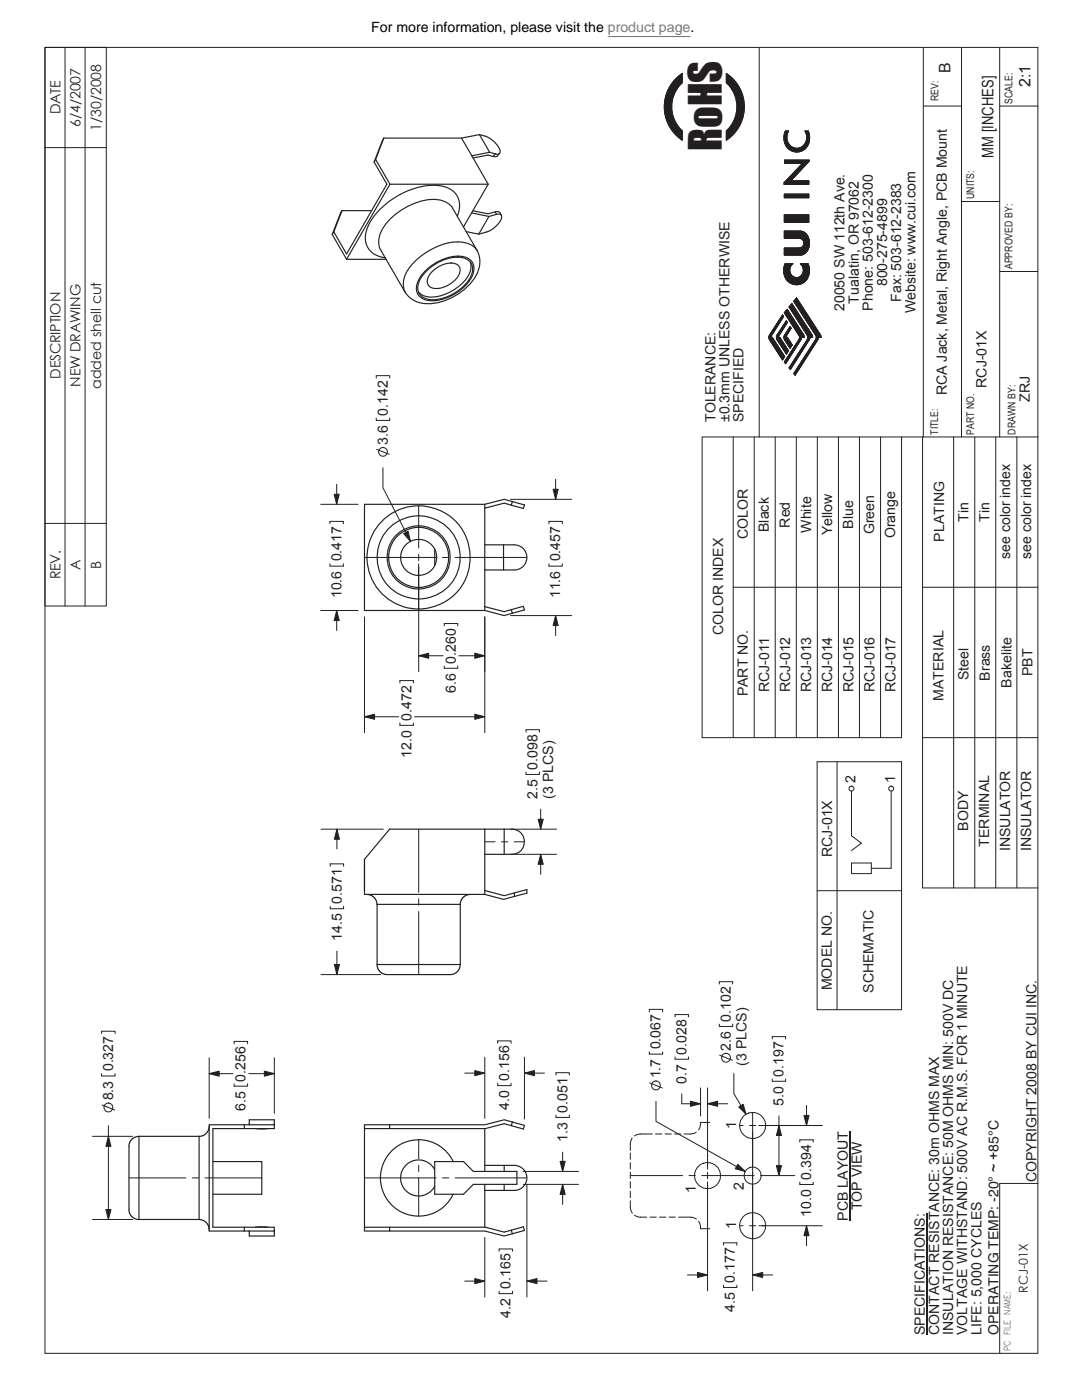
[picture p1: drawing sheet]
<svg xmlns="http://www.w3.org/2000/svg" width="216mm" height="279mm" viewBox="0 0 216 279" stroke-linecap="round" stroke-linejoin="round" font-family="sans-serif">
<!-- layer: Layer 1 -->
<g fill="none" stroke="#231f20" stroke-width=".2">
<path d="M9 9.5h198.1v260.6h-198.1zM134.6 15.9l1.5-1.3v1.9a6.5 6.5 0 0 0 0 9.6v1.9a8 8 0 0 1-1.5-12.1zM144.9 14.6a8 8 0 0 1 0 13.4v-1.9a6.5 6.5 0 0 0 0-9.6zM151.5 9.5v77.7M184.2 9.5v77.7M191.9 9.5v77.7M199.5 9.5v77.7M184.2 21.2h7.7M199.5 21.2h7.6M191.9 40.2h7.6M199.5 54.2h7.6M146.3 87.2v60"/>
<path d="M150.5 87.2v60M151.5 87.2h-11.4v60h39.8v-60M151.5 87.2h55.6M154.7 87.2v60M158.9 87.2v60M163.1 87.2v60M167.3 87.2v60M171.5 87.2v60M175.7 87.2v60M184.1 87.2v90h23M190.3 87.2v90M194.5 87.2v90"/>
<path d="M198.7 87.2v90M202.9 87.2v90M146.3 117.2h33.6M184.1 117.2h23M184.1 147.2h23M207.1 236.2h-7.6v33.9"/>
</g>
<path d="M134.9 15.6l1.2-1v1.9a6.5 6.5 0 0 0 0 9.6v1.9a8 8 0 0 1-1.2-12.4z" fill-rule="evenodd" fill="#231f20"/>
<path d="M134.9 15.6l1.2-1v1.9a6.5 6.5 0 0 0 0 9.6v1.9a8 8 0 0 1-1.2-12.4z" fill="none" stroke="#231f20" stroke-width=".2"/>
<path d="M144.9 14.6a8 8 0 0 1 0 13.4v-1.9a6.5 6.5 0 0 0 0-9.6z" fill-rule="evenodd" fill="#231f20"/>
<g fill="none" stroke="#231f20" stroke-width=".2">
<path d="M144.9 14.6a8 8 0 0 1 0 13.4v-1.9a6.5 6.5 0 0 0 0-9.6zM156.5 38.8h4.9v.7h-4.9zM156.5 32h4.9v.2l-3.6 3.9h3.6v.7h-4.9v-.4l3.6-3.8h-3.6zM156.7 26.2h.7a2.08 2.08 0 0 0 .2 2.8 2.08 2.08 0 0 0 2.8 0 2.4 2.4 0 0 0 .2-2.8h.7a2.88 2.88 0 0 1-2 4.1 2.75 2.75 0 0 1-2.6-4.1zM156.5 42.9h4.9v1.4h-4.9zM156.7 52.6h1.5a1.48 1.48 0 0 0-.5 2 1.48 1.48 0 0 0 1.9 .6 1.6 1.6 0 0 0 .1-2.6h1.5a2.89 2.89 0 0 1-1.9 4.2 2.76 2.76 0 0 1-2.6-4.2zM158.9 59.5l4.8 7.4 .1 .4h-.5l-.1 .5-4.5 7.1-.3-.4 4.5-7-.1-.6-4.4-6.8zM159.1 47.5l.7 .1zM159.7 46.1a2.41 2.41 0 0 1 1.7 3.4 1.92 1.92 0 0 1-1.7 1.4M159.7 46.1h-3.2v1.4h2.6M159.8 49.4l-3.3 .1v1.4h3.2M159.8 47.6a.97 .97 0 0 1 .6 .9 .97 .97 0 0 1-.6 .9 .97 .97 0 0 0 .6-.9 .97 .97 0 0 0-.6-.9z"/>
<path d="M156.1 62.9l.3 .3-2.6 4 .3 .1 2.5 3.9-.5 .6-2.6-4-.1-.6zM156.9 64l.2 .3-1.8 2.9 .3 .1 1.7 2.7-.4 .7-1.9-2.9-.1-.6zM157.1 61.7l3.3 5.2 .1 .4h-.5l-.1 .4-3.1 4.9-.3-.3 3-4.8-.1-.6-2.9-4.5zM157.6 65.2l.3 .3-1.1 1.7 .3 .1 1 1.5-.5 .7-1.1-1.7-.1-.6zM158 60.6l4.1 6.3 .1 .4h-.6l-.1 .4-3.8 6-.2-.3 3.7-5.9-.1-.6-3.6-5.6z"/>
</g>
<path d="M157.6 65.2l.3 .3-1.1 1.7v.1h.3l1 1.5-.5 .7-1.2-2 .1-.5z" fill-rule="evenodd" fill="#231f20"/>
<path d="M157.6 65.2l.3 .3-1.1 1.7v.1h.3l1 1.5-.5 .7-1.2-2 .1-.5z" fill="none" stroke="#231f20" stroke-width=".2"/>
<path d="M157.1 61.7l3.2 5.1 .2 .5h-.5l-.2 .5-3 4.8-.3-.3 3-4.8-.1-.6-2.9-4.5z" fill-rule="evenodd" fill="#231f20"/>
<path d="M157.1 61.7l3.2 5.1 .2 .5h-.5l-.2 .5-3 4.8-.3-.3 3-4.8-.1-.6-2.9-4.5z" fill="none" stroke="#231f20" stroke-width=".2"/>
<path d="M158.9 59.5l4.8 7.3 .1 .5h-.5l-.1 .5-4.5 7.1-.3-.4 4.5-7-.1-.5-4.4-6.9z" fill-rule="evenodd" fill="#231f20"/>
<path d="M158.9 59.5l4.8 7.3 .1 .5h-.5l-.1 .5-4.5 7.1-.3-.4 4.5-7-.1-.5-4.4-6.9z" fill="none" stroke="#231f20" stroke-width=".2"/>
<path d="M158 60.6l4 6.2 .2 .5h-.6l-.1 .5-3.8 5.9-.2-.3 3.7-5.9-.1-.5-3.6-5.7z" fill-rule="evenodd" fill="#231f20"/>
<path d="M158 60.6l4 6.2 .2 .5h-.6l-.1 .5-3.8 5.9-.2-.3 3.7-5.9-.1-.5-3.6-5.7z" fill="none" stroke="#231f20" stroke-width=".2"/>
<path d="M156.1 62.9l.3 .3-2.6 4 .3 .1 2.5 3.9-.5 .6-2.7-4.3 .1-.5z" fill-rule="evenodd" fill="#231f20"/>
<path d="M156.1 62.9l.3 .3-2.6 4 .3 .1 2.5 3.9-.5 .6-2.7-4.3 .1-.5z" fill="none" stroke="#231f20" stroke-width=".2"/>
<path d="M156.9 64l.2 .3-1.8 2.9v.1h.3l1.7 2.7-.4 .7-2-3.2 .1-.5z" fill-rule="evenodd" fill="#231f20"/>
<path d="M156.9 64l.2 .3-1.8 2.9v.1h.3l1.7 2.7-.4 .7-2-3.2 .1-.5z" fill="none" stroke="#231f20" stroke-width=".2"/>
<path d="M156.5 46.1h3.2a2.45 2.45 0 0 1 1.5 3.7 1.76 1.76 0 0 1-1.5 1.1h-3.2v-1.4l3.3-.1 .4-.2 .2-.6-.1-.7-.4-.3-3.4-.1z" fill-rule="evenodd" fill="#231f20"/>
<path d="M156.5 46.1h3.2a2.45 2.45 0 0 1 1.5 3.7 1.76 1.76 0 0 1-1.5 1.1h-3.2v-1.4l3.3-.1 .4-.2 .2-.6-.1-.7-.4-.3-3.4-.1z" fill="none" stroke="#231f20" stroke-width=".2"/>
<path d="M156.5 42.9h4.9v1.4h-4.9z" fill-rule="evenodd" fill="#231f20" stroke="#231f20" stroke-width=".2"/>
<path d="M156.7 52.6h1.5a1.48 1.48 0 0 0-.5 1.9 1.48 1.48 0 0 0 1.8 .8 1.59 1.59 0 0 0 .2-2.7h1.5a2.78 2.78 0 0 1-.2 3.1 2.78 2.78 0 0 1-2.9 1 2.96 2.96 0 0 1-1.4-4.1z" fill-rule="evenodd" fill="#231f20"/>
<path d="M156.7 52.6h1.5a1.48 1.48 0 0 0-.5 1.9 1.48 1.48 0 0 0 1.8 .8 1.59 1.59 0 0 0 .2-2.7h1.5a2.78 2.78 0 0 1-.2 3.1 2.78 2.78 0 0 1-2.9 1 2.96 2.96 0 0 1-1.4-4.1z" fill="none" stroke="#231f20" stroke-width=".2"/>
<path d="M156.5 38.8h4.9v.7h-4.9z" fill-rule="evenodd" fill="#231f20" stroke="#231f20" stroke-width=".2"/>
<path d="M156.5 32h4.9v.2l-3.6 3.9h3.6v.7h-4.9v-.4l3.6-3.8h-3.6z" fill-rule="evenodd" fill="#231f20"/>
<path d="M156.5 32h4.9v.2l-3.6 3.9h3.6v.7h-4.9v-.4l3.6-3.8h-3.6z" fill="none" stroke="#231f20" stroke-width=".2"/>
<path d="M156.7 26.2h.7a2.16 2.16 0 0 0 0 2.4 2.16 2.16 0 0 0 2.3 .9 2.33 2.33 0 0 0 .9-3.3h.7a2.71 2.71 0 0 1-.4 3.3 2.71 2.71 0 0 1-3.3 .4 3 3 0 0 1-.9-3.7z" fill-rule="evenodd" fill="#231f20"/>
<g fill="none" stroke="#231f20" stroke-width=".2">
<path d="M156.7 26.2h.7a2.16 2.16 0 0 0 0 2.4 2.16 2.16 0 0 0 2.3 .9 2.33 2.33 0 0 0 .9-3.3h.7a2.71 2.71 0 0 1-.4 3.3 2.71 2.71 0 0 1-3.3 .4 3 3 0 0 1-.9-3.7zM163 152h16.9v49.5h-16.9zM167 152v49.5M169.9 157.9v8.9l2 1.5-2 1.5M177.8 157.9v15.4h-3.9M163 177.8h16.9M169.9 172.2h4v2.1h-4zM143.5 196.4v-.5h2.7v.5M129.6 209.9v.5h2.6v-.5M129.6 201.9v-.5h2.6v.5M129.6 216.1l2.5 1M130.9 219.8v4l17.8 10"/>
<path d="M134.7 202.9v-.4h2.7v.4M134.7 210.9v.5h2.7v-.5M136 218.3v2h3.8M139.8 217.1v5.6M141.2 217.1v16.2M143.5 204.4v.5h2.7v-.5M143.6 210.6l2.5 1M146.4 214.2v4l2.5 4.2M154.1 207.3v-.4h2.7v.4M154.1 215.3v.5h2.7v-.5M125.8 239.6a3.4 3.4 0 0 0 .3 2.4l.1 .1M125.8 234.6h10.4"/>
<path d="M125.8 230.1v1.3M125.8 232v1.3M125.8 233.9v1.3M125.8 235.8v1.3M125.8 237.7v1.3M126.2 227.1l-.1 .1a3.6 3.6 0 0 0-.3 2.4M130.2 226.3a8.2 8.2 0 0 0-3.2 .2l-.4 .2M130.8 226.3h1.3M132.7 226.3h1.3M134.6 226.3h1.3M137.5 234.6h1.2M138.9 225.9v.1a3.4 3.4 0 0 1-2.4 .3"/>
<path d="M140 234.6h10.5M141.2 234v1.2M141.2 235.9v21.7M141.2 220.3h4M141.6 224h-1.8l-.2 1.1-.2 .4M147.6 224.6h.7M149.5 224.6h1.3M150.2 222v35.6M151.4 224.6h12.7M151.7 234.6h6.9M155.4 222.7v11.9M159.6 227.9v-.4h2.7v.4"/>
<path d="M159.6 235.9v.5h2.7v-.5M160.9 220.6v4M126.6 242.5l.1 .1a3.2 3.2 0 0 0 2.4 .3M129.7 242.9h1.3M131.6 242.9h1.3M133.5 242.9h1.3M135.4 242.9a7.5 7.5 0 0 1 3.2 .2l.4 .2M137.2 254.4h4M139.4 243.8l.3 .7 .1 .7h1.8M144.4 248.5v-.5h2.6v.5M144.4 256.5v.4h2.6v-.4M147.6 244.6h.7"/>
<path d="M149.5 244.6h1.3M150.2 254.4h4M151.4 244.6h12.7M160.9 244.6v4"/>
<circle cx="169.9" cy="157.4" r=".49"/>
<circle cx="177.8" cy="157.4" r=".5"/>
<circle cx="130.9" cy="216.6" r=".89"/>
<circle cx="144.9" cy="211.1" r=".89"/>
<circle cx="141.2" cy="234.6" r="2.6"/>
<circle cx="150.2" cy="224.6" r="2.6"/>
<circle cx="150.2" cy="234.6" r="1.7"/>
<circle cx="150.2" cy="244.6" r="2.6"/>
</g>
<g fill="none" stroke="#231f20" stroke-width=".23">
<path d="M74.7 32.3l2.5 4.5-8 13.9-2.6-4.4M75 31.8l-.3 .5M75 31.8l2.8 5M76.6 27.6h15.5M76.6 27.6l-1.9 4.7M76.6 27.6l-1.6 4.2M77.8 36.8h19.6M77.8 36.8l-8.6 15-2.9-5M92.1 27.6l2 3.5M92.1 27.6l3.6-.7 2 3.5 1.1 .3M94.1 31.1l3.3 5.7M95.7 26.9a5.3 5.3 0 0 1 4.1 3.1 .61 .61 0 0 1-.2 .7 .61 .61 0 0 1-.8 0"/>
<path d="M97.4 36.8l-4.9 8.5M97.7 30.4l-3.6 .7M98.4 31.2l-1-.3-3 .6M98.8 30.7l-.4 .5M99.7 30.6l-.6 .6h-.7M66.6 46.3l1.6-4.3-1.9 4.8M66.6 46.3l-.3 .5M68.2 42h5.9M69.2 51.8h7.8M84.9 54a9 9 0 0 1 7.8-2.7 2.47 2.47 0 0 1 1.6 3.7 9.3 9.3 0 0 1-9.1 4.9 2.5 2.5 0 0 1-1.8-3.8l.5-.8zM85.4 53.8a8.1 8.1 0 0 1 7.1-2.3 2.49 2.49 0 0 1 1.3 4 9 9 0 0 1-8.5 4.2 2.43 2.43 0 0 1-1.5-3.8l.4-.8zM86.2 54.2a4.9 4.9 0 0 1 4.7-1.5 1.73 1.73 0 0 1 .2 2.9 5.2 5.2 0 0 1-4.8 1.9 1.64 1.64 0 0 1-.5-2.8z"/>
<path d="M91.2 43.2a4.1 4.1 0 0 0-3-6.1 15 15 0 0 0-12.1 4.4 9 9 0 0 0-3.2 6.2 4.1 4.1 0 0 0 4 3.8M93 46.2l2.5 .5M93.9 52.3a3.7 3.7 0 0 1-1.3 3.9 9.3 9.3 0 0 1-7.4 3l-.9-.3-.8-.6M94.1 42.5l3.5 .7 1.5-.4M94.4 42.1l3 .6 1.4-.4 .3 .5M95.2 50l-4.9-8.5a4.2 4.2 0 0 0-4.3-1.7 13.1 13.1 0 0 0-10 6.4 4 4 0 0 0-.1 3.6l4.9 8.5M95.2 50a5.4 5.4 0 0 1-.8 5.9 12 12 0 0 1-9.5 4.7 5 5 0 0 1-4.1-2.3M95.2 50a4.4 4.4 0 0 0-4.3-1.7 13 13 0 0 0-10.1 6.6 4 4 0 0 0 0 3.4M97.6 43.2l-2.1 3.5M98.8 42.3h.8l.4 .7M99.1 42.8a.7 .7 0 0 1 .9 .1 .7 .7 0 0 1 0 .9 5.3 5.3 0 0 1-3 2.5l-1.5 .4M86.7 109.6v3.3"/>
<path d="M96.7 108.7h5.9a2.51 2.51 0 0 1 2.5 2.5 2.51 2.51 0 0 1-2.5 2.5h-5.9zM96.7 100.6v8.1M96.7 113.7v8.1M96.7 100.6h-24v21.2h24M100.5 108.7v5M102 100.8l-1.4-.4-3.9 1M102.2 100.1l-1.6-.4-3.9 .9M102.2 100.1l2.4 .7-.2 .7-2.4-.7M102.2 100.1l-.2 .7M96.7 121.1l3.9 1 1.4-.4M96.7 121.8l3.9 1.1 1.6-.5M102 121.7l.2 .7"/>
<path d="M102 121.7l2.4-.7 .2 .7-2.4 .7M72.7 171.5v7h24M72.7 171.5v6.2M73.2 178.5l.8 .2 .7 .5 .4 .6 .1 .7M93.8 178.5l-.8 .2-.7 .5-.4 .6-.1 .7M96.7 165.5v5h3.9M96.7 177.7l3.9 1.1 2-.6M96.7 170.5v8M96.7 178.5l3.8 1 2.1-.6M100.6 165.5v5M100.6 170.5a3.6 3.6 0 0 0 3.7-1.2 2.51 2.51 0 0 0-2.1-3.8h-24.5l-5 6M102.6 178.2l2.5-.7v.7l-2.5 .7"/>
<path d="M102.6 178.2v.7M75.2 192.5l.2 .7 .3 .6 .7 .5 .8 .2h12.9l.8-.3 .5-.4 .3-.6 .1-.7M75.2 192.5h16.6M75.2 180.5v12M75.2 180.5h16.6M91.8 180.5v12M27.7 226.8l-.7 .1-.6 .4-.5 .7-.2 .8v12.9l.3 .7 .4 .5 .6 .4 .7 .1M27.7 226.8v16.6M27.7 226.8h12M39.7 226.8v16.6h-12M41.7 224.8l-.1 .7-.5 .7-.7 .5-.7 .1M42.5 231.8h9.7v6.5h-9.7"/>
<path d="M48.7 224.5v.7M48.7 224.5h6M48.7 224.5h-7v21.2h13v-.8h-6M49.7 224.5v-1h5v1.7h-12.2v19.7h6.2M51 225.2h2.5M72.7 225.2v19.7M77.7 224.5v.7M77.7 224.5h-5v.7M86.7 233.4l-.8-1.1-1-.5-1-.3-1.4 .1-1.2 .6-.6 .7-.6 1.1-.2 1.3a3.7 3.7 0 0 0 2 3l1.3 .4 1.5-.2 1.1-.6 .9-1.2M86.7 231.8h5.8l1.9 2h8.7v2.6h-8.7l-1.9 1.9h-5.8zM90.4 231.8a7.6 7.6 0 0 0-11.6-2.7 7.6 7.6 0 0 0 0 11.9 7.6 7.6 0 0 0 11.6-2.7M96.7 232.6h5.9a2.5 2.5 0 0 1 2.5 2.5 2.5 2.5 0 0 1-2.5 2.5h-2"/>
<path d="M96.7 225.2v8.6M96.7 236.4v8.5M96.7 237.6h3.9M100.6 232.6v1.2M100.6 236.4v1.2M102 224.6l-1.4-.3-3.8 .9h-24.1M102.2 223.9l-.2 .7M102.2 223.9l-1.6-.4-3.9 1h-19M102.2 223.9l2.4 .7-.2 .7-2.4-.7M39.7 243.4l.7 .1 .7 .5 .5 .7 .1 .7M48.7 244.9v.8M51 244.9h2.5"/>
<path d="M54.7 245.5v1.2h-5v-1M72.7 244.9v.8h5M72.7 244.9h24.1l3.8 1 1.4-.4M77.7 244.9v.8h19l3.9 1 1.6-.5M102 245.5l2.4-.7 .2 .8-2.4 .6M102 245.5l.2 .7"/>
<circle cx="83.5" cy="111.2" r="8.3"/>
<circle cx="83.5" cy="111.2" r="6"/>
<circle cx="83.5" cy="111.3" r="3.6"/>
<circle cx="83.5" cy="111.2" r="6.3"/>
<circle cx="83.5" cy="111.2" r="10.3"/>
</g>
<path d="M147.4 220.9l.9-.5 .6 2z" fill="#231f20"/>
<path d="M147.4 220.9l.9-.5 .6 2z" fill="none" stroke="#231f20" stroke-width=".2"/>
<path d="M141.2 220.3l2-.5v1z" fill="#231f20"/>
<path d="M141.2 220.3l2-.5v1z" fill="none" stroke="#231f20" stroke-width=".2"/>
<path d="M154.9 232.6h1l-.5 2z" fill="#231f20"/>
<path d="M154.9 232.6h1l-.5 2z" fill="none" stroke="#231f20" stroke-width=".2"/>
<path d="M155.4 224.6l.5 2h-1z" fill="#231f20"/>
<path d="M155.4 224.6l.5 2h-1z" fill="none" stroke="#231f20" stroke-width=".2"/>
<path d="M160.9 244.6l.5 2h-1z" fill="#231f20"/>
<path d="M160.9 244.6l.5 2h-1z" fill="none" stroke="#231f20" stroke-width=".2"/>
<path d="M160.4 222.6h1l-.5 2z" fill="#231f20"/>
<path d="M160.4 222.6h1l-.5 2z" fill="none" stroke="#231f20" stroke-width=".2"/>
<path d="M139.2 253.9l2 .5-2 .6z" fill="#231f20"/>
<path d="M139.2 253.9l2 .5-2 .6z" fill="none" stroke="#231f20" stroke-width=".2"/>
<path d="M150.2 254.4l2-.5v1.1z" fill="#231f20"/>
<path d="M150.2 254.4l2-.5v1.1z" fill="none" stroke="#231f20" stroke-width=".2"/>
<path d="M137.8 219.8l2 .5-2 .5z" fill="#231f20"/>
<path d="M137.8 219.8l2 .5-2 .5z" fill="none" stroke="#231f20" stroke-width=".2"/>
<path d="M147.2 232.4l1.5 1.4-2-.5z" fill="#231f20"/>
<g fill="none" stroke="#231f20" stroke-width=".2">
<path d="M72.7 111.3h14.3M83.5 100.9v8.4M83.5 110.6v1.3M83.5 113.2v8.3M88.3 111.3h1.3M90.8 111.3h14.3M72.7 235.1h14.3M83.5 227.5v3.8M83.5 232.5v1.3M83.5 235.1v7.6M88.3 235.1h1.3M90.8 235.1h14.3"/>
<path d="M105.1 236.3v22.5M147.2 232.4l1.5 1.4-2-.5zM92.7 255.7h4M96.7 247v11.8M99.6 257.7v.5h2.7v-.5M99.6 249.7v-.4h2.7v.4M105.1 255.7h4"/>
</g>
<path d="M105.1 255.7l2-.5v1z" fill="#231f20"/>
<path d="M105.1 255.7l2-.5v1z" fill="none" stroke="#231f20" stroke-width=".2"/>
<path d="M94.7 255.2l2 .5-2 .5z" fill="#231f20"/>
<g fill="none" stroke="#231f20" stroke-width=".2">
<path d="M9 9.5h12.2v111.4h-12.2zM13 9.5v111.4M17 9.5v111.4M9 29.5h12.2M75.1 75.4v-.4h2.7v.4M67.2 96.6v4M75.1 83.4v.5h2.7v-.5M75.2 89.7l2.5 1M76.4 93.3v4l5.5 10.7M101.9 99.7h12.1M110.9 95.7v4M9 104.5h12.2"/>
<path d="M64 100.6h7.5M65.8 104.5v-.4h2.7v.4M65.8 112.5v.5h2.7v-.5M83.5 112.5v21.5M109.5 104.5v-.4h2.7v.4M109.5 112.5v.5h2.7v-.5M64 121.8h7.5M67.2 121.8v4M72.7 123.1v23.1M79.8 136.3v-.5h2.7v.5M83.5 130.9h4.9M88.6 124.9v-.5h2.7v.5"/>
<path d="M88.6 132.9v.5h2.7v-.5M91.6 130.9h5.1M96.7 123.1v23.1M101.9 122.9h12.1M110.9 122.9v4M72.7 143h6.9M79.8 144.3v.5h2.7v-.5M82.7 143h14M83.5 165.5v12.6M83.5 179.4v1.2M96.7 168h2.1M100.1 168h1.2"/>
<path d="M102.6 168h2M83.5 181.9v12.6M25.7 235.1h11.4M38.4 235.1h1.2M40.9 235.1h11.3M94.7 255.2l2 .5-2 .5z"/>
<circle cx="76.4" cy="90.2" r=".88"/>
</g>
<path d="M169.5 225.7v17.9M185 242.2v24.2" fill="none" stroke="#231f20" stroke-width=".21"/>
<path d="M110.4 97.6h1l-.5 2.1z" fill="#231f20"/>
<path d="M110.4 97.6h1l-.5 2.1z" fill="none" stroke="#231f20" stroke-width=".2"/>
<path d="M94.7 130.4l2 .5-2 .5z" fill="#231f20"/>
<path d="M94.7 130.4l2 .5-2 .5z" fill="none" stroke="#231f20" stroke-width=".2"/>
<path d="M67.2 121.8l.5 2h-1z" fill="#231f20"/>
<path d="M67.2 121.8l.5 2h-1z" fill="none" stroke="#231f20" stroke-width=".2"/>
<path d="M66.7 98.6h1l-.5 2z" fill="#231f20"/>
<path d="M66.7 98.6h1l-.5 2z" fill="none" stroke="#231f20" stroke-width=".2"/>
<path d="M72.7 143l2-.5v1.1z" fill="#231f20"/>
<path d="M72.7 143l2-.5v1.1z" fill="none" stroke="#231f20" stroke-width=".2"/>
<path d="M94.7 142.5l2 .5-2 .6z" fill="#231f20"/>
<path d="M94.7 142.5l2 .5-2 .6z" fill="none" stroke="#231f20" stroke-width=".2"/>
<path d="M83.5 130.9l2-.5v1z" fill="#231f20"/>
<path d="M83.5 130.9l2-.5v1z" fill="none" stroke="#231f20" stroke-width=".2"/>
<path d="M110.9 122.9l.5 1.9h-1z" fill="#231f20"/>
<path d="M110.9 122.9l.5 1.9h-1z" fill="none" stroke="#231f20" stroke-width=".2"/>
<path d="M80.5 106.5l.9-.5 .5 2z" fill="#231f20"/>
<g fill="none" stroke="#231f20" stroke-width=".2">
<path d="M80.5 106.5l.9-.5 .5 2zM92.7 214.2h4M96.7 211v12.2M99.3 216.2v.5h2.7v-.5M99.3 208.2v-.5h2.7v.5M104.6 211v12.3M104.6 214.2h4M110.9 214.5v-.4h2.7v.4M104.4 233.8h11M104.4 236.4h11M110.9 222.5v.5h2.7v-.5M112.3 229.9v3.9"/>
<path d="M112.3 236.4v4"/>
</g>
<path d="M111.8 231.8h1l-.5 2z" fill="#231f20"/>
<path d="M111.8 231.8h1l-.5 2z" fill="none" stroke="#231f20" stroke-width=".2"/>
<path d="M112.3 236.4l.5 2h-1z" fill="#231f20"/>
<path d="M112.3 236.4l.5 2h-1z" fill="none" stroke="#231f20" stroke-width=".2"/>
<path d="M94.7 213.7l2 .5-2 .5z" fill="#231f20"/>
<path d="M94.7 213.7l2 .5-2 .5z" fill="none" stroke="#231f20" stroke-width=".2"/>
<path d="M104.6 214.2l2-.5v1z" fill="#231f20"/>
<g fill="none" stroke="#231f20" stroke-width=".2">
<path d="M20.3 214.3v.4h2.7v-.4M20.3 206.3v-.5h2.7v.5M41.7 211.1v12.1M41.7 214.3h4.8M46.7 216.3v.5h2.7v-.5M46.7 208.3v-.5h2.7v.5M49.6 214.3h5.1M54.7 211.1v11.1M104.6 214.2l2-.5v1zM18.5 226.8h8M20.4 220.5l2.5 1M21.6 224.7v18.7"/>
<path d="M18.5 243.4h8"/>
<circle cx="21.6" cy="221" r=".88"/>
</g>
<path d="M21.1 241.4h1l-.5 2z" fill="#231f20"/>
<path d="M21.1 241.4h1l-.5 2z" fill="none" stroke="#231f20" stroke-width=".2"/>
<path d="M21.6 226.8l.5 2h-1z" fill="#231f20"/>
<path d="M21.6 226.8l.5 2h-1z" fill="none" stroke="#231f20" stroke-width=".2"/>
<path d="M41.7 214.3l2-.5v1z" fill="#231f20"/>
<path d="M41.7 214.3l2-.5v1z" fill="none" stroke="#231f20" stroke-width=".2"/>
<path d="M52.7 213.8l2 .5-2 .5z" fill="#231f20"/>
<g fill="none" stroke="#231f20" stroke-width=".2">
<path d="M105 154.1v.5h2.6v-.5M105 146.1v-.5h2.6v.5M64.1 165.5h12.4M65.9 172.9v-.5h2.7v.5M67.2 165.5v3.9M101.9 170.5h9.2M101.9 165.5h9.2M107.9 161.5v4M107.9 170.5v4M64.1 194.5h11.9M65.9 180.9v.5h2.7v-.5M67.2 189.8v4.7"/>
<path d="M52.7 213.8l2 .5-2 .5z"/>
</g>
<path d="M107.9 170.5l.5 2h-1z" fill="#231f20"/>
<path d="M107.9 170.5l.5 2h-1z" fill="none" stroke="#231f20" stroke-width=".2"/>
<path d="M107.4 163.5h1l-.5 2z" fill="#231f20"/>
<path d="M107.4 163.5h1l-.5 2z" fill="none" stroke="#231f20" stroke-width=".2"/>
<path d="M66.7 192.5h1l-.5 2z" fill="#231f20"/>
<path d="M66.7 192.5h1l-.5 2z" fill="none" stroke="#231f20" stroke-width=".2"/>
<path d="M67.2 165.5l.5 2h-1z" fill="#231f20"/>
<path d="M67.2 165.5l.5 2h-1z" fill="none" stroke="#231f20" stroke-width=".2"/>
<path d="M121.3 7.3h16.5" fill="none" stroke="#4582a4" stroke-width=".2"/>
<text font-size="8.5" fill="#231f20" x="144" y="30.1" transform="rotate(-90 144 30.1)">RoHS</text>
<g font-size="3.2" fill="#231f20">
<text x="189.6" y="14.5" transform="rotate(-90 189.6 14.5)">B</text>
<text x="205.6" y="17.4" transform="rotate(-90 205.6 17.4)">2:1</text>
<text x="198.2" y="31.5" transform="rotate(-90 198.2 31.5)">MM [INCHES]</text>
</g>
<text font-size="2.8" x="74.1" y="6.4">For more information, please visit the product page.</text>
<g font-size="2.8" fill="#231f20">
<text x="12.1" y="22.8" transform="rotate(-90 12.1 22.8)">DATE</text>
<text x="16.1" y="25.3" transform="rotate(-90 16.1 25.3)">6/4/2007</text>
<text x="20.2" y="26.2" transform="rotate(-90 20.2 26.2)">1/30/2008</text>
<text x="177" y="57.1" transform="rotate(-90 177 57.1)">800-275-4899</text>
<text x="168.5" y="62.1" transform="rotate(-90 168.5 62.1)">20050 SW 112th Ave.</text>
<text x="171.4" y="60.6" transform="rotate(-90 171.4 60.6)">Tualatin, OR 97062</text>
<text x="174.2" y="62" transform="rotate(-90 174.2 62)">Phone: 503-612-2300</text>
<text x="179.8" y="60.3" transform="rotate(-90 179.8 60.3)">Fax: 503-612-2383</text>
<text x="182.6" y="62.6" transform="rotate(-90 182.6 62.6)">Website: www.cui.com</text>
<text x="12.1" y="75.6" transform="rotate(-90 12.1 75.6)">DESCRIPTION</text>
<text x="16.1" y="77.2" transform="rotate(-90 16.1 77.2)">NEW DRAWING</text>
<text x="20.2" y="77.7" transform="rotate(-90 20.2 77.7)">added shell cut</text>
<text x="196.8" y="77.4" transform="rotate(-90 196.8 77.4)">RCJ-01X</text>
<text x="77.4" y="83" transform="rotate(-90 77.4 83)">0.142</text>
<text x="188.9" y="78.9" transform="rotate(-90 188.9 78.9)">RCA Jack, Metal, Right Angle, PCB Mount</text>
<text x="205.5" y="80.2" transform="rotate(-90 205.5 80.2)">ZRJ</text>
<text x="77.4" y="88.8" transform="rotate(-90 77.4 88.8)">3.6</text>
<text x="142.7" y="84.2" transform="rotate(-90 142.7 84.2)">TOLERANCE:</text>
<text x="145.6" y="84.2" transform="rotate(-90 145.6 84.2)">±0.3mm UNLESS OTHERWISE</text>
<text x="148.4" y="84.2" transform="rotate(-90 148.4 84.2)">SPECIFIED</text>
<text x="149.2" y="107.7" transform="rotate(-90 149.2 107.7)">COLOR</text>
<text x="153.4" y="106.2" transform="rotate(-90 153.4 106.2)">Black</text>
<text x="157.6" y="105.3" transform="rotate(-90 157.6 105.3)">Red</text>
<text x="161.8" y="106.3" transform="rotate(-90 161.8 106.3)">White</text>
<text x="166" y="106.9" transform="rotate(-90 166 106.9)">Yellow</text>
<text x="170.2" y="105.5" transform="rotate(-90 170.2 105.5)">Blue</text>
<text x="174.4" y="106.6" transform="rotate(-90 174.4 106.6)">Green</text>
<text x="178.6" y="107.4" transform="rotate(-90 178.6 107.4)">Orange</text>
<text x="193.3" y="104.1" transform="rotate(-90 193.3 104.1)">Tin</text>
<text x="197.4" y="104.1" transform="rotate(-90 197.4 104.1)">Tin</text>
<text x="16.1" y="113.7" transform="rotate(-90 16.1 113.7)">A</text>
<text x="20.2" y="113.5" transform="rotate(-90 20.2 113.5)">B</text>
<text x="68.1" y="112" transform="rotate(-90 68.1 112)">0.417</text>
<text x="111.8" y="112" transform="rotate(-90 111.8 112)">0.457</text>
<text x="188.4" y="108.1" transform="rotate(-90 188.4 108.1)">PLATING</text>
<text x="201.6" y="111.5" transform="rotate(-90 201.6 111.5)">see color index</text>
<text x="205.8" y="111.5" transform="rotate(-90 205.8 111.5)">see color index</text>
<text x="12.1" y="115.6" transform="rotate(-90 12.1 115.6)">REV.</text>
<text x="68.1" y="119.4" transform="rotate(-90 68.1 119.4)">10.6</text>
<text x="111.8" y="119.4" transform="rotate(-90 111.8 119.4)">11.6</text>
<text x="144.3" y="126.8" transform="rotate(-90 144.3 126.8)">COLOR INDEX</text>
<text x="90.9" y="132.4" transform="rotate(-90 90.9 132.4)">0.260</text>
<text x="193.3" y="135.7" transform="rotate(-90 193.3 135.7)">Steel</text>
<text x="197.5" y="135.8" transform="rotate(-90 197.5 135.8)">Brass</text>
<text x="201.8" y="137.2" transform="rotate(-90 201.8 137.2)">Bakelite</text>
<text x="206" y="135" transform="rotate(-90 206 135)">PBT</text>
<text x="82.1" y="143.8" transform="rotate(-90 82.1 143.8)">0.472</text>
<text x="90.9" y="138.2" transform="rotate(-90 90.9 138.2)">6.6</text>
<text x="149.2" y="139" transform="rotate(-90 149.2 139)">PART NO.</text>
<text x="153.5" y="138.2" transform="rotate(-90 153.5 138.2)">RCJ-011</text>
<text x="157.7" y="138.2" transform="rotate(-90 157.7 138.2)">RCJ-012</text>
<text x="161.9" y="138.2" transform="rotate(-90 161.9 138.2)">RCJ-013</text>
<text x="166.1" y="138.2" transform="rotate(-90 166.1 138.2)">RCJ-014</text>
<text x="170.3" y="138.2" transform="rotate(-90 170.3 138.2)">RCJ-015</text>
<text x="174.5" y="138.2" transform="rotate(-90 174.5 138.2)">RCJ-016</text>
<text x="178.7" y="138.2" transform="rotate(-90 178.7 138.2)">RCJ-017</text>
<text x="188.3" y="139.9" transform="rotate(-90 188.3 139.9)">MATERIAL</text>
<text x="82.1" y="151.2" transform="rotate(-90 82.1 151.2)">12.0</text>
<text x="107.3" y="153.6" transform="rotate(-90 107.3 153.6)">0.098</text>
<text x="107.3" y="159.4" transform="rotate(-90 107.3 159.4)">2.5</text>
<text x="110.4" y="159.4" transform="rotate(-90 110.4 159.4)">(3 PLCS)</text>
<text x="170.7" y="156.3" transform="rotate(-90 170.7 156.3)">2</text>
<text x="178.6" y="156.3" transform="rotate(-90 178.6 156.3)">1</text>
<text x="193.2" y="165.8" transform="rotate(-90 193.2 165.8)">BODY</text>
<text x="166.1" y="171.1" transform="rotate(-90 166.1 171.1)">RCJ-01X</text>
<text x="197.4" y="169" transform="rotate(-90 197.4 169)">TERMINAL</text>
<text x="201.5" y="169.9" transform="rotate(-90 201.5 169.9)">INSULATOR</text>
<text x="205.8" y="169.9" transform="rotate(-90 205.8 169.9)">INSULATOR</text>
<text x="68.2" y="180.4" transform="rotate(-90 68.2 180.4)">0.571</text>
<text x="68.2" y="187.8" transform="rotate(-90 68.2 187.8)">14.5</text>
<text x="166" y="197.7" transform="rotate(-90 166 197.7)">MODEL NO.</text>
<text x="145.8" y="203.9" transform="rotate(-90 145.8 203.9)">0.102</text>
<text x="174.3" y="198.1" transform="rotate(-90 174.3 198.1)">SCHEMATIC</text>
<text x="131.8" y="209.4" transform="rotate(-90 131.8 209.4)">0.067</text>
<text x="145.8" y="209.7" transform="rotate(-90 145.8 209.7)">2.6</text>
<text x="22.6" y="213.8" transform="rotate(-90 22.6 213.8)">0.327</text>
<text x="49" y="215.8" transform="rotate(-90 49 215.8)">0.256</text>
<text x="101.6" y="215.7" transform="rotate(-90 101.6 215.7)">0.156</text>
<text x="131.8" y="215.2" transform="rotate(-90 131.8 215.2)">1.7</text>
<text x="137" y="210.5" transform="rotate(-90 137 210.5)">0.028</text>
<text x="148.9" y="212.7" transform="rotate(-90 148.9 212.7)">(3 PLCS)</text>
<text x="156.4" y="214.9" transform="rotate(-90 156.4 214.9)">0.197</text>
<text x="22.6" y="219.6" transform="rotate(-90 22.6 219.6)">8.3</text>
<text x="49" y="221.6" transform="rotate(-90 49 221.6)">6.5</text>
<text x="101.6" y="221.5" transform="rotate(-90 101.6 221.5)">4.0</text>
<text x="137" y="216.2" transform="rotate(-90 137 216.2)">0.7</text>
<text x="156.4" y="220.6" transform="rotate(-90 156.4 220.6)">5.0</text>
<text x="113.2" y="227.9" transform="rotate(-90 113.2 227.9)">1.3</text>
<text x="113.2" y="222.1" transform="rotate(-90 113.2 222.1)">0.051</text>
<text x="146.9" y="225.4" transform="rotate(-90 146.9 225.4)">1</text>
<text x="138.8" y="238.1" transform="rotate(-90 138.8 238.1)">1</text>
<text x="148.4" y="237.5" transform="rotate(-90 148.4 237.5)">2</text>
<text x="161.9" y="235.5" transform="rotate(-90 161.9 235.5)">0.394</text>
<text x="206.8" y="236" transform="rotate(-90 206.8 236)">COPYRIGHT 2008 BY CUI INC.</text>
<text x="146.9" y="245.4" transform="rotate(-90 146.9 245.4)">1</text>
<text x="161.9" y="242.8" transform="rotate(-90 161.9 242.8)">10.0</text>
<text x="169.1" y="243.6" transform="rotate(-90 169.1 243.6)">PCB LAYOUT</text>
<text x="172" y="241.6" transform="rotate(-90 172 241.6)">TOP VIEW</text>
<text x="101.9" y="257.2" transform="rotate(-90 101.9 257.2)">0.165</text>
<text x="146.6" y="256" transform="rotate(-90 146.6 256)">0.177</text>
<text x="101.9" y="263" transform="rotate(-90 101.9 263)">4.2</text>
<text x="146.6" y="261.8" transform="rotate(-90 146.6 261.8)">4.5</text>
<text x="184.6" y="266.5" transform="rotate(-90 184.6 266.5)">SPECIFICATIONS:</text>
<text x="187.4" y="266.4" transform="rotate(-90 187.4 266.4)">CONTACT RESISTANCE: 30m OHMS MAX</text>
<text x="190.2" y="266.4" transform="rotate(-90 190.2 266.4)">INSULATION RESISTANCE: 50M OHMS MIN: 500V DC</text>
<text x="193" y="266.4" transform="rotate(-90 193 266.4)">VOLTAGE WITHSTAND: 500V AC R.M.S. FOR 1 MINUTE</text>
<text x="195.9" y="266.4" transform="rotate(-90 195.9 266.4)">LIFE: 5,000 CYCLES</text>
<text x="199.2" y="266.4" transform="rotate(-90 199.2 266.4)">OPERATING TEMP: -20° ~ +85°C</text>
</g>
<text font-size="2.5" fill="#231f20" x="205.1" y="258" transform="rotate(-90 205.1 258)">RCJ-01X</text>
<g font-size="2.1" fill="#231f20">
<text x="187.2" y="20.2" transform="rotate(-90 187.2 20.2)">REV:</text>
<text x="202" y="20.7" transform="rotate(-90 202 20.7)">SCALE:</text>
<text x="194.4" y="39.8" transform="rotate(-90 194.4 39.8)">UNITS:</text>
<text x="202" y="53.7" transform="rotate(-90 202 53.7)">APPROVED BY:</text>
<text x="187.2" y="86.7" transform="rotate(-90 187.2 86.7)">TITLE:</text>
<text x="194.4" y="86.7" transform="rotate(-90 194.4 86.7)">PART NO.</text>
<text x="202.6" y="86.7" transform="rotate(-90 202.6 86.7)">DRAWN BY:</text>
</g>
<text font-size="1.7" fill="#231f20" x="201.6" y="269.6" transform="rotate(-90 201.6 269.6)">PC FILE NAME:</text>
</svg>
